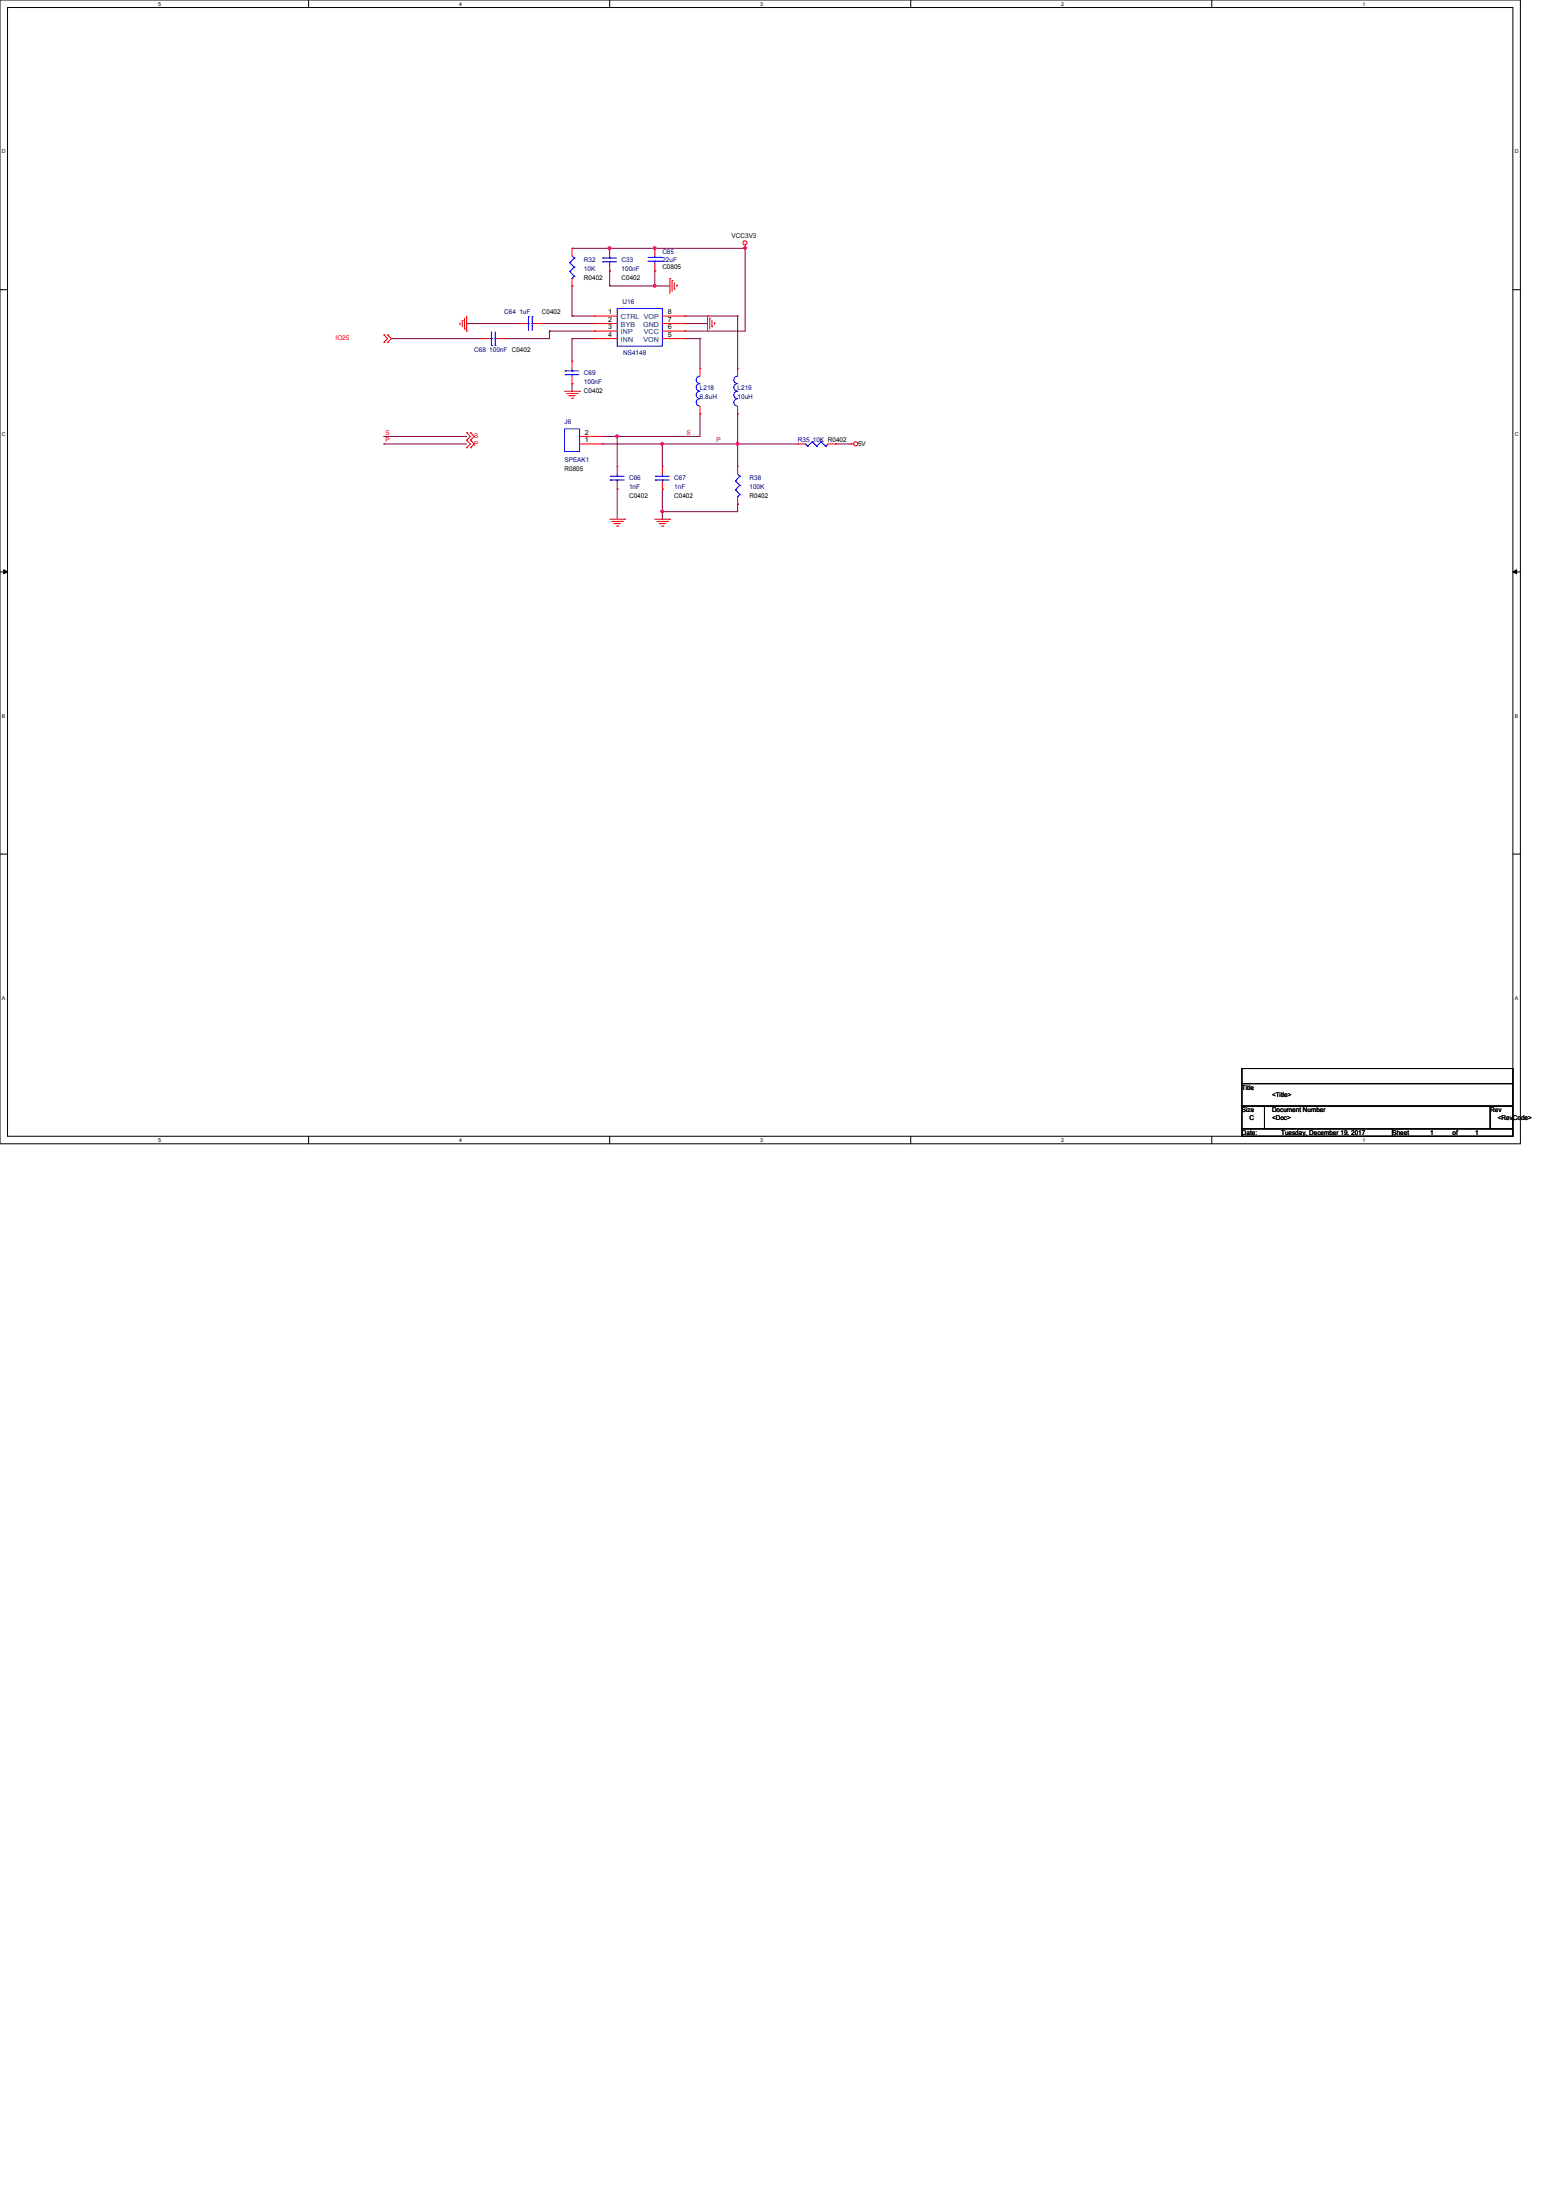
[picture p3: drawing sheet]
<svg xmlns="http://www.w3.org/2000/svg" width="210mm" height="297mm" viewBox="0 0 210 297" stroke-linecap="round" stroke-linejoin="round" font-family="sans-serif">
<path d="M0 0h205.2v154.4h-205.2zM1 1h203.2v152.4h-203.2z" fill="none" stroke="#000" stroke-width=".13"/>
<g fill="#fff">
<path d="M21.3 .1h.4v.8h-.4z"/>
<path d="M21.3 153.5h.4v.8h-.4z"/>
</g>
<path d="M41.7 0v1M41.7 153.4v1" fill="none" stroke="#000" stroke-width=".13"/>
<g fill="#fff">
<path d="M62 .1h.4v.8h-.4z"/>
<path d="M62 153.5h.4v.8h-.4z"/>
</g>
<path d="M82.3 0v1M82.3 153.4v1" fill="none" stroke="#000" stroke-width=".13"/>
<g fill="#fff">
<path d="M102.6 .1h.4v.8h-.4z"/>
<path d="M102.6 153.5h.4v.8h-.4z"/>
</g>
<path d="M122.9 0v1M122.9 153.4v1" fill="none" stroke="#000" stroke-width=".13"/>
<g fill="#fff">
<path d="M143.3 .1h.3v.8h-.3z"/>
<path d="M143.3 153.5h.3v.8h-.3z"/>
</g>
<path d="M163.6 0v1M163.6 153.4v1" fill="none" stroke="#000" stroke-width=".13"/>
<g fill="#fff">
<path d="M183.9 .1h.4v.8h-.4z"/>
<path d="M183.9 153.5h.4v.8h-.4z"/>
<path d="M.3 20.1h.5v.8h-.5z"/>
<path d="M204.5 20.1h.5v.8h-.5z"/>
<path d="M.3 58.2h.5v.8h-.5z"/>
<path d="M204.5 58.2h.5v.8h-.5z"/>
</g>
<path d="M0 39.1h1M204.2 39.1h1" fill="none" stroke="#000" stroke-width=".13"/>
<g fill="#fff">
<path d="M.3 96.3h.4v.8h-.4z"/>
<path d="M204.5 96.3h.4v.8h-.4z"/>
</g>
<path d="M0 77.2h1M.5 76.9l.5 .3-.5 .3zM204.2 77.2l.5-.3v.6zM204.2 77.2h1" fill="none" stroke="#000" stroke-width=".13"/>
<path d="M.5 76.9l.5 .3-.5 .3zM204.2 77.2l.5-.3v.6z" fill="#000"/>
<g fill="#fff">
<path d="M.3 134.4h.4v.8h-.4z"/>
<path d="M204.5 134.4h.4v.8h-.4z"/>
</g>
<path d="M0 115.3h1M204.2 115.3h1" fill="none" stroke="#000" stroke-width=".13"/>
<path d="M77.2 38.6h.1M77.2 38.6v4.1M82.3 33.5h.1M82.3 33.5h6.1M63 43.7h.1M63 43.7h7.1M73.2 43.7h.1M73.2 43.7h7.1M77.2 42.7h.1M77.2 42.7h3.1" fill="none" stroke="#800040" stroke-width=".13"/>
<path d="M88.2 33.4h.3v.2l-.2 .1-.1-.1z" fill-rule="evenodd" fill="#f0f"/>
<path d="M88.2 33.4h.3v.2l-.2 .1-.1-.1z" fill="none" stroke="#f0f" stroke-width=".13"/>
<path d="M82.1 33.4h.3v.2l-.1 .1-.2-.1z" fill-rule="evenodd" fill="#f0f"/>
<path d="M82.1 33.4h.3v.2l-.1 .1-.2-.1z" fill="none" stroke="#f0f" stroke-width=".13"/>
<path d="M82.3 36.6h.1M82.3 36.6v2M88.4 38.6h.1M88.4 38.6h2" fill="none" stroke="#800040" stroke-width=".13"/>
<path d="M88.2 38.4h.3v.3l-.2 .1-.1-.1z" fill-rule="evenodd" fill="#f0f"/>
<path d="M88.2 38.4h.3v.3l-.2 .1-.1-.1z" fill="none" stroke="#f0f" stroke-width=".13"/>
<path d="M88.4 36.6h.1M88.4 33.5h.1M88.4 36.6v2M88.4 33.5h12.2M100.6 33.5h.1M100.6 33.5v11.2h-8.1M92.5 44.7h.1M92.5 43.7h.1M92.5 43.7h3" fill="none" stroke="#800040" stroke-width=".13"/>
<path d="M100.4 33.4h.3v.2l-.2 .1-.1-.1z" fill-rule="evenodd" fill="#f0f"/>
<path d="M100.4 33.4h.3v.2l-.2 .1-.1-.1z" fill="none" stroke="#f0f" stroke-width=".13"/>
<path d="M83.3 58.9h.1M83.3 58.9h11.2M92.5 45.7h.1M92.5 42.7h.1M92.5 45.7h2M92.5 42.7h7.1M94.5 45.7h.1M94.5 45.7v4.1M99.6 42.7h.1M99.6 42.7v7.1" fill="none" stroke="#800040" stroke-width=".13"/>
<path d="M83.2 58.8h.2v.2l-.1 .1-.1-.1z" fill-rule="evenodd" fill="#f0f"/>
<path d="M83.2 58.8h.2v.2l-.1 .1-.1-.1z" fill="none" stroke="#f0f" stroke-width=".13"/>
<path d="M81.3 59.9h.1M81.3 59.9h8.1M89.4 59.9h.1M89.4 59.9v3.1M94.5 55.9h.1M94.5 55.9v3M99.6 59.9h.1M99.6 59.9h8.1" fill="none" stroke="#800040" stroke-width=".13"/>
<path d="M99.4 59.8h.3v.2l-.2 .1-.1-.1z" fill-rule="evenodd" fill="#f0f"/>
<path d="M99.4 59.8h.3v.2l-.2 .1-.1-.1z" fill="none" stroke="#f0f" stroke-width=".13"/>
<path d="M83.3 58.9h.1M83.3 58.9v4.1M99.6 59.9h.1M99.6 59.9v3.1M83.3 66h.1M83.3 66v4.1M89.4 66h.1M89.4 69.1h.1M89.4 66v3.1M99.6 68.1h.1M99.6 68.1v1h-10.2" fill="none" stroke="#800040" stroke-width=".13"/>
<path d="M89.2 68.9h.3v.3l-.1 .1-.2-.1z" fill-rule="evenodd" fill="#f0f"/>
<path d="M89.2 68.9h.3v.3l-.1 .1-.2-.1z" fill="none" stroke="#f0f" stroke-width=".13"/>
<g fill="none" stroke="#800040" stroke-width=".13">
<path d="M82.3 38.6h.1M82.3 38.6h6.1M52.8 45.7h.1M52.8 45.7h12.2M68.1 45.7h.1M74.2 44.7h.1M74.2 44.7v1h-6.1M74.2 44.7h6.1M77.2 45.7h.1M77.2 51.8h.1M77.2 45.7h3.1M77.2 45.7v3.1"/>
<path d="M77.2 51.8v1M81.3 58.9h.1M81.3 58.9h2M89.4 59.9h.1M89.4 59.9h10.2M112.8 59.9h.1M112.8 59.9h2M89.4 69.1h.1M89.4 69.1v1"/>
</g>
<path d="M89.2 59.8h.3v.2l-.1 .1-.2-.1z" fill-rule="evenodd" fill="#f0f"/>
<path d="M89.2 59.8h.3v.2l-.1 .1-.2-.1z" fill="none" stroke="#f0f" stroke-width=".13"/>
<path d="M77.2 33.5h.1M77.2 33.5h5.1M51.8 59.9h.1M51.8 58.9h.1M51.8 59.9h11.2M51.8 58.9h11.2M99.6 55.9h.1M99.6 55.9v4" fill="none" stroke="#800040" stroke-width=".13"/>
<g fill="none" stroke="#f00" stroke-width=".13">
<path d="M77.2 33.5h.1M77.2 38.6h.1M77.2 33.5v1M77.2 37.6v1M82.3 36.6h.1M82.3 33.5h.1M82.3 33.5v1M82.3 35.6v1M88.4 33.5h.1M88.4 36.6h.1M88.4 33.5v1M88.4 35.6v1"/>
<path d="M90.4 37.6h.1M90.4 37.6v2M90.7 37.9h.1M90.7 37.9v1.4M91 39h.1M91 38.2v.8M91.4 38.5h.1M91.4 38.5v.2M100.6 33.5h.1M100.6 33.1v.4M51.8 45.2h.1M51.8 46.2h.1"/>
<path d="M51.8 45.2l.5 .5-.5 .5M52.3 46.2h.1M52.3 45.2h.1M52.3 45.2l.5 .5-.5 .5M62.1 43.8h.1M62.1 43.6v.2M62.4 43.3h.1M62.4 43.3v.8M62.7 44.4h.1M62.7 43v1.4M63 44.7h.1M63 59.4h.1"/>
<path d="M63 58.4h.1M63 42.7v2M63 58.4l.5 .5-.5 .5M63 59.4l.5 .5-.5 .6M63.5 59.4h.1M63.5 58.4h.1M63.5 58.4l.5 .5-.5 .5M63.5 59.4l.5 .5-.5 .6M65 45.7h.1M65 45.7h1M67.1 45.7h1M68.1 45.7h.1"/>
<path d="M70.1 43.7h.1M70.1 43.7h1M72.1 43.7h1.1M73.2 43.7h.1M76.2 52.8h2M76.5 53.1h1.4M76.8 53.4h.1M76.8 53.4h.8M77.1 53.8h.2M77.2 51.8h.1M77.2 48.8h.1M77.2 48.8v1"/>
<path d="M77.2 50.8v1M77.3 53.8h.1M77.9 53.1h.1M78.2 52.8h.1M78.2 59.9h3.1M78.2 58.9h3.1M80.3 42.7h.1M80.3 43.7h.1M80.3 44.7h.1M80.3 45.7h.1M80.3 43.7h3M80.3 42.7h3"/>
<path d="M80.3 44.7h3M80.3 45.7h3M81.3 59.9h.1M81.3 58.9h.1M89.4 43.7h3.1M89.4 42.7h3.1M89.4 44.7h3.1M89.4 45.7h3.1M92.5 45.7h.1M92.5 44.7h.1M92.5 43.7h.1M92.5 42.7h.1"/>
<path d="M94.5 55.9h.1M94.5 49.8h.1M94.5 49.8v1M94.5 54.9v1M95.5 42.7h.1M95.5 42.7v2M95.8 43h.1M95.8 43v1.4M96.1 44.1h.1M96.1 43.3v.8M96.4 43.6h.1M96.4 43.6v.2"/>
<path d="M99.6 55.9h.1M99.6 49.8h.1M99.6 49.8v1M99.6 54.9v1M107.7 59.9h.1M107.7 59.9h1M111.8 59.9h1M112.8 59.9h.1M114.8 59.9h.1M114.8 59.9h.4M63 60.5h.1M63.5 60.5h.1"/>
<path d="M82.3 70.1h2M82.6 70.4h1.4M82.9 70.7h.1M82.9 70.7h.8M83.2 71h.2M83.3 66h.1M83.3 63h.1M83.3 63v1M83.3 65v1M83.4 71h.1M84 70.4h.1M84.3 70.1h.1"/>
<path d="M88.4 70.1h2M88.7 70.4h1.4M89 70.7h.1M89 70.7h.8M89.3 71h.2M89.4 66h.1M89.4 63h.1M89.4 63v1M89.4 65v1M89.5 71h.1M90.1 70.4h.1M90.4 70.1h.1"/>
<path d="M99.6 63h.1M99.6 68.1h.1M99.6 63v1M99.6 67.1v1"/>
<circle cx="100.6" cy="32.8" r=".29"/>
<circle cx="115.5" cy="59.9" r=".29"/>
</g>
<path d="M167.6 144.3h36.6v2h-36.6zM167.6 146.3h36.6v3.1h-36.6zM167.6 149.4h3.1v3h-3.1zM167.6 152.4h20.4v1h-20.4zM170.7 149.4h30.5v3h-30.5zM188 152.4h16.2v1h-16.2zM201.2 149.4h3v3h-3z" fill="none" stroke="#000" stroke-width=".13"/>
<g fill="none" stroke="#00f" stroke-width=".13">
<path d="M76.9 35.5h.1M76.9 36.7h.1M76.9 35.5l.6 .6M76.9 36.7l.6 .6M77.2 37.6h.1M77.2 34.5l.3 .3M77.5 34.8h.1M77.5 36.1h.1M77.5 37.3h.1M77.5 34.8l-.6 .7M77.5 36.1l-.6 .6M77.5 37.3l-.3 .3"/>
<path d="M81.4 34.8h.1M81.4 35.3h.1M81.4 34.8h1.8M81.4 35.3h1.8M82.3 35.3h.1M82.3 34.8h.1M82.3 34.5v.3M82.3 35.3v.3M87.5 35.3h1.8M87.5 34.8h1.8M88.4 34.8h.1M88.4 35.3h.1"/>
<path d="M88.4 34.5v.3M88.4 35.3v.3M89.3 35.3h.1M89.3 34.8h.1M66 45.7h.3M66.3 46.7h.1M66.3 45.7h.1M66.3 44.8v1.9M66.8 45.7h.1M66.8 46.7h.1M66.8 45.7h.3M66.8 44.8v1.9"/>
<path d="M71.1 43.7h.2M71.3 43.7h.1M71.3 42.8h.1M71.3 42.8v1.8M71.8 42.8h.1M71.8 43.7h.1M71.8 43.7h.3M71.8 42.8v1.8M76.2 57.9h2v3.1h-2zM76.3 50.1h.1M76.3 50.6h.1M76.3 50.1h1.8"/>
<path d="M76.3 50.6h1.8M77.2 50.6h.1M77.2 50.1h.1M77.2 49.8v.3M77.2 50.6v.2M83.3 41.7h6.1v5h-6.1zM94.5 53.8a.49 .49 0 0 0-.5 .5 .49 .49 0 0 0 .4 .5M94.5 52.8a.49 .49 0 0 0-.5 .5 .49 .49 0 0 0 .4 .5M94.5 51.8a.49 .49 0 0 0-.5 .5 .49 .49 0 0 0 .4 .5M94.5 50.8a.49 .49 0 0 0-.5 .5 .49 .49 0 0 0 .4 .5M99.6 53.8a.49 .49 0 0 0-.5 .5 .49 .49 0 0 0 .4 .5M99.6 52.8a.49 .49 0 0 0-.5 .5 .49 .49 0 0 0 .4 .5"/>
<path d="M99.6 51.8a.49 .49 0 0 0-.5 .5 .49 .49 0 0 0 .4 .5M99.6 50.8a.49 .49 0 0 0-.5 .5 .49 .49 0 0 0 .4 .5M108.7 59.9h.1M108.7 59.9l.3 .3M109.6 59.6h.1M109.6 59.6l.6 .6M109.6 59.6l-.6 .6M110.8 59.6h.1M110.8 59.6l.7 .6M110.8 59.6l-.6 .6M111.8 59.9l-.3 .3M82.4 64.3h.1"/>
<path d="M82.4 64.8h.1M82.4 64.3h1.8M82.4 64.8h1.8M83.3 64.8h.1M83.3 64.3h.1M83.3 64v.3M83.3 64.8v.2M88.5 64.3h.1M88.5 64.8h.1M88.5 64.3h1.8M88.5 64.8h1.8M89.4 64.8h.1"/>
<path d="M89.4 64.3h.1M89.4 64v.3M89.4 64.8v.2M99.3 64.9h.1M99.3 66.1h.1M99.3 64.9l.6 .6M99.3 66.1l.6 .7M99.6 67.1h.1M99.6 64l.3 .3M99.9 64.3h.1M99.9 65.5h.1M99.9 66.8h.1"/>
<path d="M99.9 64.3l-.6 .6M99.9 65.5l-.6 .6M99.9 66.8l-.3 .3M109 60.2h.1M110.2 60.2h.1M111.5 60.2h.1"/>
</g>
<path d="M88.2 33.4h.3v.2l-.2 .1-.1-.1z" fill-rule="evenodd" fill="#f0f"/>
<path d="M88.2 33.4h.3v.2l-.2 .1-.1-.1z" fill="none" stroke="#f0f" stroke-width=".13"/>
<path d="M82.1 33.4h.3v.2l-.1 .1-.2-.1z" fill-rule="evenodd" fill="#f0f"/>
<path d="M82.1 33.4h.3v.2l-.1 .1-.2-.1z" fill="none" stroke="#f0f" stroke-width=".13"/>
<path d="M88.2 38.4h.3v.3l-.2 .1-.1-.1z" fill-rule="evenodd" fill="#f0f"/>
<path d="M88.2 38.4h.3v.3l-.2 .1-.1-.1z" fill="none" stroke="#f0f" stroke-width=".13"/>
<path d="M100.4 33.4h.3v.2l-.2 .1-.1-.1z" fill-rule="evenodd" fill="#f0f"/>
<path d="M100.4 33.4h.3v.2l-.2 .1-.1-.1z" fill="none" stroke="#f0f" stroke-width=".13"/>
<path d="M83.2 58.8h.2v.2l-.1 .1-.1-.1z" fill-rule="evenodd" fill="#f0f"/>
<path d="M83.2 58.8h.2v.2l-.1 .1-.1-.1z" fill="none" stroke="#f0f" stroke-width=".13"/>
<path d="M99.4 59.8h.3v.2l-.2 .1-.1-.1z" fill-rule="evenodd" fill="#f0f"/>
<path d="M99.4 59.8h.3v.2l-.2 .1-.1-.1z" fill="none" stroke="#f0f" stroke-width=".13"/>
<path d="M89.2 68.9h.3v.3l-.1 .1-.2-.1z" fill-rule="evenodd" fill="#f0f"/>
<path d="M89.2 68.9h.3v.3l-.1 .1-.2-.1z" fill="none" stroke="#f0f" stroke-width=".13"/>
<path d="M89.2 59.8h.3v.2l-.1 .1-.2-.1z" fill-rule="evenodd" fill="#f0f"/>
<path d="M89.2 59.8h.3v.2l-.1 .1-.2-.1z" fill="none" stroke="#f0f" stroke-width=".13"/>
<g font-size=".9" fill="#000080">
<text x="78.8" y="35.3">R32</text>
<text x="83.9" y="35.3">C33</text>
<text x="89.4" y="34.3">C65</text>
<text x="89.4" y="35.3">22uF</text>
<text x="78.8" y="36.6">10K</text>
<text x="83.9" y="36.6">100nF</text>
<text x="84" y="41">U16</text>
<text x="64" y="47.5">C68 100nF C0402</text>
<text x="68.1" y="42.5">C64 1uF</text>
<text x="84.1" y="48">NS4148</text>
<text x="78.8" y="50.6">C69</text>
<text x="78.8" y="51.8">100nF</text>
<text x="94.5" y="52.6">L218</text>
<text x="94.5" y="53.8">6.8uH</text>
<text x="99.6" y="52.6">L219</text>
<text x="99.6" y="53.8">10uH</text>
<text x="76.2" y="57.2">J6</text>
<text x="107.7" y="59.7">R35 10K R0402</text>
<text x="76.2" y="62.4">SPEAK1</text>
<text x="84.9" y="64.8">C66</text>
<text x="91" y="64.8">C67</text>
<text x="101.2" y="64.8">R38</text>
<text x="84.9" y="66">1nF</text>
<text x="91" y="66">1nF</text>
<text x="101.2" y="66">100K</text>
</g>
<g font-size=".9">
<text x="98.8" y="32.1">VCC3V3</text>
<text x="78.8" y="37.8">R0402</text>
<text x="83.9" y="37.8">C0402</text>
<text x="89.4" y="36.4">C0805</text>
<text x="73.2" y="42.5">C0402</text>
<text x="82.1" y="42.4">1</text>
<text x="82.1" y="43.4">2</text>
<text x="82.1" y="44.5">3</text>
<text x="82.1" y="45.5">4</text>
<text x="90.1" y="45.5">5</text>
<text x="90.1" y="44.5">6</text>
<text x="90.1" y="43.4">7</text>
<text x="90.1" y="42.4">8</text>
<text x="78.8" y="53">C0402</text>
<text x="79" y="59.7">1</text>
<text x="79" y="58.7">2</text>
<text x="76.2" y="63.6">R0805</text>
<text x="115.8" y="60.2">5V</text>
<text x="84.9" y="67.3">C0402</text>
<text x="91" y="67.3">C0402</text>
<text x="101.2" y="67.3">R0402</text>
<text x="167.6" y="147.1">Title</text>
<text x="171.7" y="148.1">&lt;Title&gt;</text>
<text x="167.6" y="150.2">Size</text>
<text x="167.6" y="153.2">Date:</text>
<text x="168.7" y="151.2">C</text>
<text x="171.7" y="150.2">Document Number</text>
<text x="171.7" y="151.2">&lt;Doc&gt;</text>
<text x="172.9" y="153.2">Tuesday, December 19, 2017</text>
<text x="188" y="153.2">Sheet</text>
<text x="193" y="153.2">1</text>
<text x="196.1" y="153.2">of</text>
<text x="199.1" y="153.2">1</text>
<text x="201.2" y="150.2">Rev</text>
<text x="202.2" y="151.2">&lt;RevCode&gt;</text>
</g>
<g font-size=".9" fill="#f00">
<text x="45.3" y="45.9">IO25</text>
<text x="52" y="59.7">P</text>
<text x="52" y="58.7">S</text>
<text x="64" y="59.1">S</text>
<text x="92.7" y="58.7">S</text>
<text x="96.7" y="59.7">P</text>
<text x="64" y="60.2">P</text>
</g>
<g font-size=".9" fill="#004080">
<text x="83.8" y="43.1">CTRL VOP</text>
<text x="83.8" y="44.1">BYB</text>
<text x="83.8" y="45.1">INP</text>
<text x="83.8" y="46.1">INN</text>
<text x="86.8" y="44.1">GND</text>
<text x="86.9" y="46.1">VON</text>
<text x="86.9" y="45.1">VCC</text>
</g>
<g font-size=".7">
<text x="21.3" y=".8">5</text>
<text x="62" y=".8">4</text>
<text x="102.6" y=".8">3</text>
<text x="143.3" y=".8">2</text>
<text x="183.9" y=".8">1</text>
<text x=".3" y="20.7">D</text>
<text x="204.5" y="20.7">D</text>
<text x=".3" y="58.8">C</text>
<text x="204.5" y="58.8">C</text>
<text x=".3" y="96.9">B</text>
<text x="204.5" y="96.9">B</text>
<text x=".3" y="135">A</text>
<text x="204.5" y="135">A</text>
<text x="21.3" y="154.2">5</text>
<text x="62" y="154.2">4</text>
<text x="102.6" y="154.2">3</text>
<text x="143.3" y="154.2">2</text>
<text x="183.9" y="154.2">1</text>
</g>
</svg>
